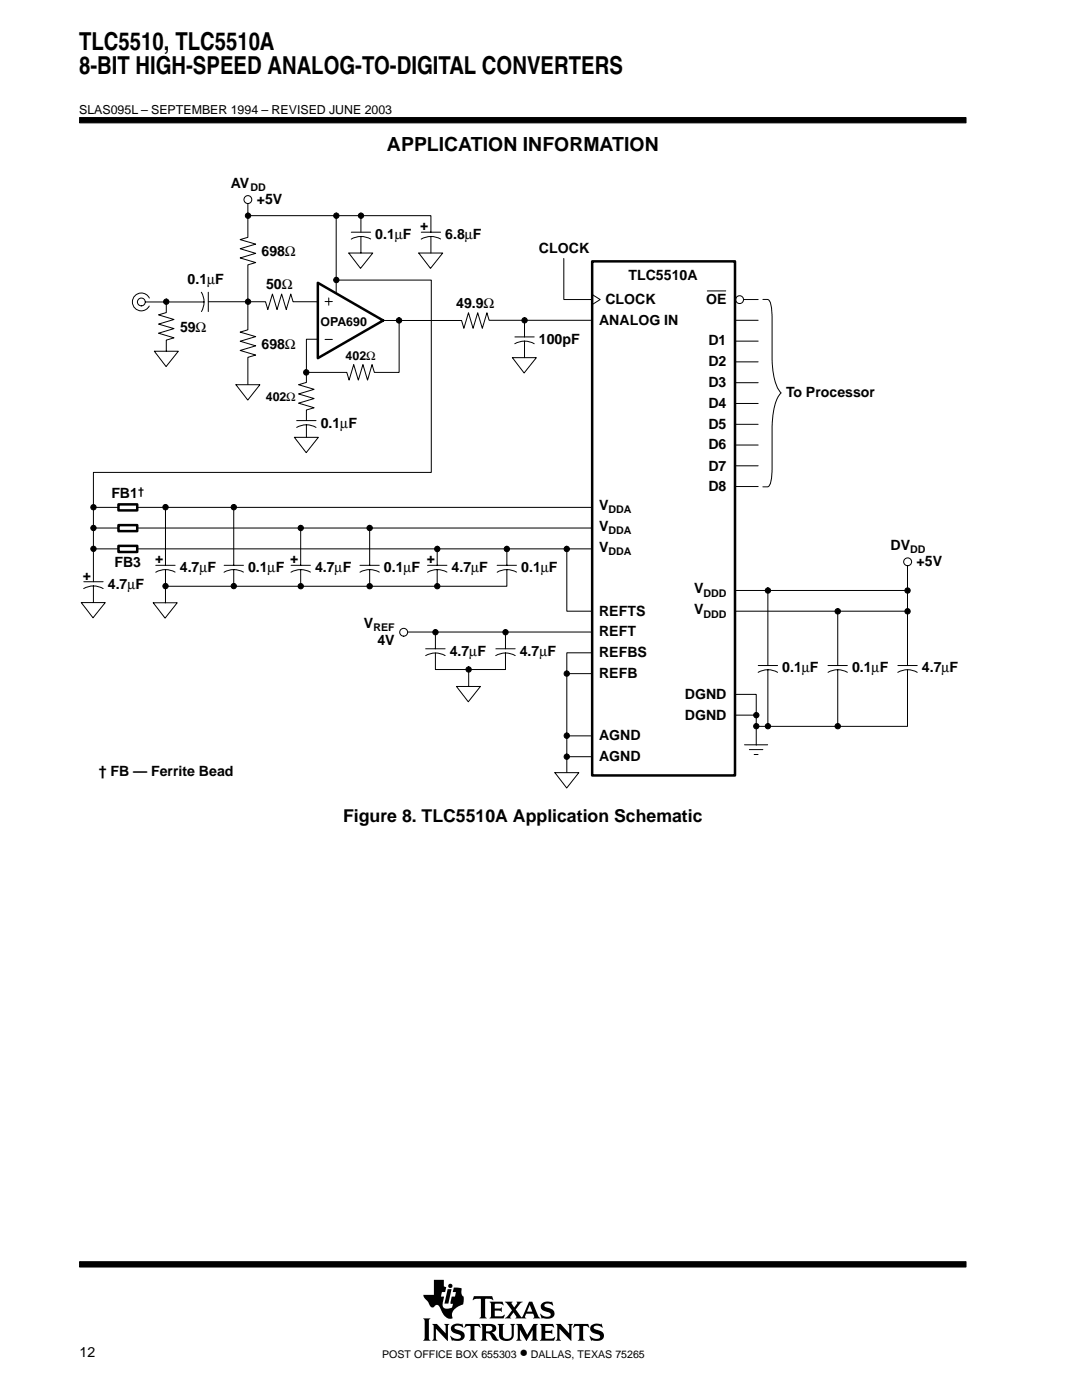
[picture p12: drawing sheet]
<svg xmlns="http://www.w3.org/2000/svg" width="216mm" height="279mm" viewBox="0 0 216 279" stroke-linecap="round" stroke-linejoin="round" font-family="sans-serif">
<g fill="#000" stroke="#000" stroke-width=".2">
<path d="M15.9 23.5h176.9v1h-176.9z" fill-rule="evenodd"/>
<path d="M15.9 251.8h176.9v1.1h-176.9z" fill-rule="evenodd"/>
</g>
<g fill="#000">
<path d="M89.3 257.3h.8l-.6 2.9h-.8z"/>
<path d="M84.4 263.1h1.5l-.3 .4v3.7l.3 .4h-1.5l.3-.6v-3.4z" fill-rule="evenodd"/>
<path d="M86.2 264.2h1l1.7 1.9v-1.5l-.3-.4h1.1l-.3 .4v3l-2.4-2.4v2l.3 .4h-1.1l.3-.6v-2.3z" fill-rule="evenodd"/>
<path d="M86.6 255.4h2v1.3l.4 .2-.2 1h-.6l-.2 .9h.6l-.2 1.1a1.11 1.11 0 0 0 .3 1.2l.6 .1 .9-.3 .2-.7-.5-.1 .2-1.3h.7l.2-.9h-.7l.3-1 1.5 .2v1l.1 .4 .3 .3v.9a.54 .54 0 0 1-.4 .7l-.4 .2a2.35 2.35 0 0 0-1.5 1.6v.4a.29 .29 0 0 1 .1 .3 .29 .29 0 0 1-.2 .3h-.1a2.21 2.21 0 0 1-2-1.9l-.1-.1a.68 .68 0 0 0-.5-.7 .68 .68 0 0 0-.8 .4 .88 .88 0 0 1-1.1-.9l-.8-.9-.2-.7h2.1z" fill-rule="evenodd"/>
<path d="M90.2 264.5a2.17 2.17 0 0 1 1.9-.2l.1-.1 .3 .8-.8-.4h-.7a.36 .36 0 0 0-.3 .4 .36 .36 0 0 0 .4 .3l.3 .1a1.19 1.19 0 0 1 1.3 1.5l-.1 .1a1.23 1.23 0 0 1-1.1 .6l-1.1-.1-.2 .1-.4-1h.1a1.37 1.37 0 0 0 2.1 .3 .6 .6 0 0 0-.8-.7 1.08 1.08 0 0 1-1-.5 1.08 1.08 0 0 1 0-1.1z" fill-rule="evenodd"/>
<path d="M92.9 264.2h2.8l.2 .8-.5-.4h-.6l-.1 .2v2.4l.3 .4h-1.4l.2-.3 .1-.3v-2.3l-.7-.1-.6 .4z" fill-rule="evenodd"/>
<path d="M94.6 258.7h3.6l.2 .8-.7-.3-.9 .1v3.4l.3 .4h-1.4l.3-.4v-3.4l-1-.1-.7 .3z" fill-rule="evenodd"/>
<path d="M95.9 264.2h2.1a.85 .85 0 0 1 1 .8 .85 .85 0 0 1-.9 .9l.4 .3 .7 1 .4 .2-.2 .1a1.11 1.11 0 0 1-1.4-.9l-.3-.4-.7-.1v1l.3 .5h-1.4l.3-.6v-2.3z" fill-rule="evenodd"/>
<path d="M97.7 259.8h2.6l.2 .7-.7-.3-1.1 .1v.8h1.1l.3-.2v.9l-.3-.2h-1.1v1l.1 .1h1.3l.5-.3h.1l-.2 .7h-2.8l.3-.5v-2.3z" fill-rule="evenodd"/>
<path d="M99.3 264.2h1.3l-.3 .4 .1 2.2 .2 .3 .8 .1a.73 .73 0 0 0 .7-.8v-1.8l-.3-.4h1l-.3 .4v1.9a1.56 1.56 0 0 1-1.3 1.2 1.56 1.56 0 0 1-1.5-.7l-.1-2.4z" fill-rule="evenodd"/>
<path d="M103 264.2h1.1l1.1 2.2 1.2-2.2h.9l-.3 .4v2.6l.4 .4h-1.4l.3-.4v-1.8l-1.3 2.2-1.3-2.2v1.7l.4 .5h-1.1l.3-.6v-2.3z" fill-rule="evenodd"/>
<path d="M100.7 259.8h1.6l-.2 .4 .5 .7 .6-.8-.1-.3h1.2l-.5 .3-.9 1.2 1 1.5a.22 .22 0 0 0 .3 .1 .22 .22 0 0 0 .1-.3l1.3-2.8h.6l1.2 2.9 .4 .4-1.4-.1a.24 .24 0 0 0 .2-.1 .24 .24 0 0 0 0-.3l-.2-.4h-1.4l-.3 .6 .3 .3h-2.2l.2-.3-.5-.9-.7 .9 .2 .3h-1.3l.5-.4 1-1.2z" fill-rule="evenodd"/>
<path d="M108.1 260.2l.1-.1a1.88 1.88 0 0 1 1.4-.3l.4 .1 .2-.2 .2 .8-1.1-.4a.44 .44 0 0 0-.7 .4 .44 .44 0 0 0 .6 .5 1.34 1.34 0 0 1 1.4 1.3 1.13 1.13 0 0 1-1.1 .9h-.8a.37 .37 0 0 0-.6 0l-.3-1h.1l.6 .5 .8 .1a.47 .47 0 0 0 .6-.5 .47 .47 0 0 0-.5-.4l-.2-.1a1.11 1.11 0 0 1-1.2-1.5z" fill-rule="evenodd"/>
<path d="M107.7 264.2h2.6l.2 .8-.6-.4-1.1 .1v.9h1l.4-.3v1l-.3-.3h-1.1v1.1h1.4l.5-.3-.2 .8h-2.8l.3-.6v-2.3z" fill-rule="evenodd"/>
<path d="M110.9 264.2h1l1.7 1.9v-1.5l-.3-.4h1l-.3 .4v3l-2.4-2.4v2l.3 .4h-1l.3-.4v-2.6z" fill-rule="evenodd"/>
<path d="M114.6 264.2h2.8l.2 .8-.5-.4h-.6l-.1 .2v2.4l.3 .4h-1.4l.3-.4v-2.4l-.1-.2h-.6l-.6 .4z" fill-rule="evenodd"/>
<path d="M118 264.5a2.12 2.12 0 0 1 1.9-.2l.1-.1 .3 .8-.8-.4h-.7a.35 .35 0 0 0-.3 .3 .35 .35 0 0 0 .2 .4l.5 .1a1.16 1.16 0 0 1 1.2 1.6 1.23 1.23 0 0 1-1.1 .6l-1.1-.1-.2 .1-.4-1 .9 .5 .7 .1a.47 .47 0 0 0 .6-.4 .47 .47 0 0 0-.6-.5 1.28 1.28 0 0 1-1.4-1.4z" fill-rule="evenodd"/>
<circle cx="89.9" cy="256.6" r=".43"/>
</g>
<g fill="#fff">
<path d="M105.7 260.4l.5 1.4h-1z"/>
<path d="M97 264.7l.6-.1a.56 .56 0 0 1 .7 .5 .56 .56 0 0 1-.7 .6h-.6z" fill-rule="evenodd"/>
</g>
<g fill="none" stroke="#000" stroke-width=".2">
<path d="M29.8 59.5a1.78 1.78 0 0 0-2.7-.6 1.78 1.78 0 0 0 0 2.7 1.78 1.78 0 0 0 2.7-.5M40.2 58.3a3.8 3.8 0 0 1 0 3.9M41.6 58.3v3.9M49.5 40.6v6.8l-1.6 .4 3.1 .9-3.1 .9 3.1 1-3.1 .9 3.1 .9-1.5 .5v12.9l-1.6 .5 3.1 .9-3.1 .9 3.1 .9-3.1 .9 3.1 1-1.5 .4v5.4M49.5 43h36.5v3.3M65.6 59.5v1.4M67.1 55.9h19v38.4h-67.5v21.8M67.1 43v15.4M69.6 50.5h4.8l-2.5 3.1zM70.1 46.3h3.9M72 43v3.3M72 47.2v3.3"/>
<path d="M74 47.7a3.9 3.9 0 0 0-3.9 0M83.6 50.5h4.7l-2.4 3.1zM84.1 46.3h3.8M86 47.2v3.3M87.9 47.7a3.9 3.9 0 0 0-3.9 0M112.5 51.6v8.2h5.6M118.3 58.8l1.5 1-1.5 .9M141.1 58.1h3.7M148.4 59.8h2.9M29 60.3h11.7M30.8 70.1h4.8l-2.5 3.1zM33.2 60.3v2.1l-1.6 .4 3.1 1-3.1 .9 3.1 .9-3.1 .9 3.1 .9-1.5 .5v2.1"/>
<path d="M41.6 60.2h11.4l.4 1.6 1-3.1 .9 3.1 .9-3.1 .9 3.1 .9-3.1 .5 1.5h4.8M47.1 76.8h4.8l-2.5 3zM63.4 67.7h-2.3v8.6l-1.5 .5 3.1 .9-3.1 .9 3.1 .9-3.1 1 3.1 .9-1.6 .4v2.1M64.9 60.2h1.4M64.9 67.7h1.4M79.6 64v10.3h-4.9l-.5-1.5-.9 3.1-.9-3.1-.9 3.1-.9-3.1-.9 3.1-.5-1.6h-8M102.2 71.4h4.8l-2.4 3zM102.7 68.6a3.9 3.9 0 0 1 3.9 0M102.7 67.2h3.9M104.7 63.9v3.3M104.7 68.1v3.3M118.2 63.9h-20.6l-.4-1.5-1 3.1-.9-3.1-.9 3.1-.9-3.1-.9 3.1-.5-1.5h-15.7"/>
<path d="M146.7 63.9h4.6M146.7 68.1h4.6M146.7 72.2h4.6M146.7 76.4h4.6M58.7 87.3h4.8l-2.4 3zM59.2 85.3a3.8 3.8 0 0 1 3.9 0M59.2 83.9h3.9M61.1 84.8v2.5M146.7 80.5h4.6M146.7 84.7h4.6M146.7 88.8h4.6M146.7 93h4.6"/>
<path d="M146.7 97.1h4.6M16.7 117.5a3.9 3.9 0 0 1 3.9 0M16.7 116.1h3.9M18.6 116.9v3.3M27.2 101.3h91M31.1 112.8h3.8M33 101.3v11.5M33 113.7v6.6M34.9 114.2a3.9 3.9 0 0 0-3.8 0M44.7 112.8h3.9M46.6 101.3v11.5M46.6 113.7v3.3"/>
<path d="M48.6 114.2a3.9 3.9 0 0 0-3.9 0M58.1 112.8h3.8M60 105.4v7.4M60 113.7v3.3M61.9 114.2a3.9 3.9 0 0 0-3.8 0M71.8 112.8h3.9M73.8 105.4v7.4M73.8 113.7v3.3M75.7 114.2a3.9 3.9 0 0 0-3.9 0M85.3 112.8h3.9M87.2 109.6v3.2M87.2 113.7v3.3"/>
<path d="M89.2 114.2a3.9 3.9 0 0 0-3.9 0M99.2 112.8h3.9M101.1 113.7v3.3h-67.7M101.1 109.6v3.2M103.1 114.2a3.9 3.9 0 0 0-3.9 0M113.1 109.4v12.6h5.1M146.7 117.8h34.2M153.2 117.8v15M181.1 112.9v19.9M16.2 120.3h4.8l-2.4 3zM30.6 120.3h4.8l-2.5 3.1zM81.3 126.1h36.9"/>
<path d="M84.9 130.8a3.9 3.9 0 0 1 3.9 0M84.9 129.5h3.9M86.9 130.3v3.3h14v-3.3M86.9 126.2v3.3M91.1 137h4.8l-2.5 3.1zM93.5 133.7v3.3M98.9 130.8a3.9 3.9 0 0 1 3.9 0M98.9 129.5h3.9M100.9 126.2v3.3M113.1 134.4h5.1M118.2 130.3h-5.1v23.8M146.7 138.6h4.2v10.1"/>
<path d="M146.7 122h34.2M151.3 134.2a3.9 3.9 0 0 1 3.9 0M151.3 132.8h3.9M153.2 133.6v11.3M165.2 134.2a3.8 3.8 0 0 1 3.9 0M165.2 132.8h3.9M167.2 122v10.8M167.2 133.6v11.3M179.1 134.2a3.9 3.9 0 0 1 3.9 0M179.2 132.8h3.8M181.1 133.6v11.4h-30.2M110.7 154.2h4.8l-2.4 3.1z"/>
<path d="M113.1 146.9h5.1M113.1 151h5.1M146.7 142.7h4.2M148.6 148.6h4.6M149.5 149.6h2.7M150.5 150.6h.8"/>
<circle cx="49.5" cy="39.8" r=".79"/>
<circle cx="147.6" cy="59.8" r=".78"/>
<circle cx="28.2" cy="60.3" r=".78"/>
<circle cx="181.1" cy="112.1" r=".78"/>
</g>
<path d="M63.4 56.4l13.1 7.6-13.1 7.5zM118.2 52.2h28.5v102.6h-28.5z" fill="none" stroke="#000" stroke-width=".5"/>
<g fill="#000" stroke="#000" stroke-width=".2">
<circle cx="49.5" cy="43" r=".53"/>
<circle cx="67.1" cy="43" r=".53"/>
<circle cx="67.1" cy="55.9" r=".54"/>
<circle cx="72" cy="43" r=".53"/>
<circle cx="33.2" cy="60.2" r=".53"/>
<circle cx="49.5" cy="60.2" r=".53"/>
<circle cx="61.1" cy="74.3" r=".54"/>
<circle cx="79.6" cy="64" r=".54"/>
<circle cx="104.7" cy="63.9" r=".53"/>
<circle cx="33" cy="117" r=".53"/>
<circle cx="33" cy="101.2" r=".54"/>
<circle cx="46.6" cy="101.2" r=".54"/>
<circle cx="46.6" cy="117" r=".53"/>
<circle cx="60" cy="105.4" r=".53"/>
<circle cx="60" cy="117" r=".53"/>
<circle cx="73.8" cy="105.4" r=".53"/>
<circle cx="73.8" cy="117" r=".54"/>
<circle cx="87.3" cy="117" r=".53"/>
<circle cx="87.3" cy="109.6" r=".54"/>
<circle cx="101.1" cy="109.6" r=".54"/>
<circle cx="113.1" cy="109.6" r=".54"/>
<circle cx="153.2" cy="117.9" r=".53"/>
<circle cx="181.1" cy="117.9" r=".53"/>
<circle cx="86.9" cy="126.2" r=".53"/>
<circle cx="93.5" cy="133.6" r=".53"/>
<circle cx="100.9" cy="126.2" r=".53"/>
<circle cx="113.1" cy="134.4" r=".53"/>
<circle cx="167.2" cy="122" r=".54"/>
<circle cx="181.1" cy="122" r=".54"/>
<circle cx="113.1" cy="151" r=".53"/>
<circle cx="113.1" cy="146.8" r=".54"/>
<circle cx="153.2" cy="144.9" r=".53"/>
<circle cx="167.2" cy="144.9" r=".54"/>
</g>
<path d="M23.6 100.7h3.8v1.2h-3.8z" fill-rule="evenodd" fill="#fff"/>
<path d="M23.6 100.7h3.8v1.2h-3.8z" fill="none" stroke="#000" stroke-width=".5"/>
<path d="M18.7 101.3h4.8M27.2 105.4h91" fill="none" stroke="#000" stroke-width=".2"/>
<circle cx="18.7" cy="101.2" r=".53" fill="#000" stroke="#000" stroke-width=".2"/>
<path d="M23.6 104.8h3.8v1.2h-3.8z" fill-rule="evenodd" fill="#fff"/>
<path d="M23.6 104.8h3.8v1.2h-3.8z" fill="none" stroke="#000" stroke-width=".5"/>
<path d="M18.7 105.4h4.8M27.2 109.5h91" fill="none" stroke="#000" stroke-width=".2"/>
<circle cx="18.7" cy="105.4" r=".53" fill="#000" stroke="#000" stroke-width=".2"/>
<path d="M23.6 108.9h3.8v1.3h-3.8z" fill-rule="evenodd" fill="#fff"/>
<path d="M23.6 108.9h3.8v1.3h-3.8z" fill="none" stroke="#000" stroke-width=".5"/>
<g fill="none" stroke="#000" stroke-width=".2">
<path d="M152.2 59.8h.9a1.44 1.44 0 0 1 .8 1.4l.2 2.5v8a10.5 10.5 0 0 0 1.6 6.5l.1 .2a7 7 0 0 0-1.5 4l-.2 2.8-.1 9.7a3.6 3.6 0 0 1-.6 2.2l-1.2 .1M18.7 109.5h4.8"/>
<circle cx="80.6" cy="126.2" r=".78"/>
</g>
<g fill="#000" stroke="#000" stroke-width=".2">
<circle cx="18.7" cy="109.5" r=".53"/>
<circle cx="150.9" cy="144.9" r=".53"/>
<circle cx="150.9" cy="142.7" r=".53"/>
</g>
<g font-size="4.9">
<text x="15.8" y="9.9">TLC5510, TLC5510A</text>
<text x="15.8" y="14.8">8-BIT HIGH-SPEED ANALOG-TO-DIGITAL CONVERTERS</text>
</g>
<text font-size="3.9" x="77.2" y="30.2">APPLICATION INFORMATION</text>
<g font-size="3.5">
<text x="68.5" y="164">Figure 8. TLC5510A Application Schematic</text>
<text x="103.7" y="271">•</text>
</g>
<g font-size="2.8">
<text x="46" y="37.4">AV</text>
<text x="51.2" y="40.7">+5V</text>
<text x="74.9" y="47.7">0.1µF</text>
<text x="83.9" y="46">+</text>
<text x="88.9" y="47.7">6.8µF</text>
<text x="52.2" y="51">698Ω</text>
<text x="107.5" y="50.5">CLOCK</text>
<text x="37.4" y="56.7">0.1µF</text>
<text x="53.1" y="57.7">50Ω</text>
<text x="125.4" y="56">TLC5510A</text>
<text x="91" y="61.5">49.9Ω</text>
<text x="119.5" y="64.8">ANALOG IN</text>
<text x="120.8" y="60.7">CLOCK</text>
<text x="140.9" y="60.7">OE</text>
<text x="35.9" y="66.2">59Ω</text>
<text x="52.2" y="69.6">698Ω</text>
<text x="107.5" y="68.7">100pF</text>
<text x="141.4" y="68.9">D1</text>
<text x="141.4" y="73.1">D2</text>
<text x="141.4" y="77.2">D3</text>
<text x="141.4" y="81.4">D4</text>
<text x="156.8" y="79.3">To Processor</text>
<text x="64" y="85.3">0.1µF</text>
<text x="141.4" y="85.5">D5</text>
<text x="141.4" y="89.7">D6</text>
<text x="141.4" y="93.9">D7</text>
<text x="22.2" y="99.5">FB1</text>
<text x="119.5" y="101.8">V</text>
<text x="141.4" y="98">D8</text>
<text x="119.5" y="105.9">V</text>
<text x="22.8" y="113.1">FB3</text>
<text x="30.9" y="112.4">+</text>
<text x="57.9" y="112.4">+</text>
<text x="85.2" y="112.4">+</text>
<text x="119.5" y="110.1">V</text>
<text x="177.7" y="109.7">DV</text>
<text x="182.9" y="113">+5V</text>
<text x="16.5" y="115.7">+</text>
<text x="21.5" y="117.5">4.7µF</text>
<text x="35.9" y="114.2">4.7µF</text>
<text x="49.5" y="114.2">0.1µF</text>
<text x="62.9" y="114.2">4.7µF</text>
<text x="76.6" y="114.2">0.1µF</text>
<text x="90.1" y="114.2">4.7µF</text>
<text x="104" y="114.2">0.1µF</text>
<text x="138.5" y="118.4">V</text>
<text x="72.6" y="125.2">V</text>
<text x="119.5" y="122.8">REFTS</text>
<text x="138.5" y="122.6">V</text>
<text x="75.3" y="128.8">4V</text>
<text x="89.7" y="130.9">4.7µF</text>
<text x="103.7" y="130.9">4.7µF</text>
<text x="119.5" y="127">REFT</text>
<text x="119.5" y="131.2">REFBS</text>
<text x="119.5" y="135.3">REFB</text>
<text x="156.1" y="134.2">0.1µF</text>
<text x="170" y="134.2">0.1µF</text>
<text x="184" y="134.2">4.7µF</text>
<text x="136.7" y="139.4">DGND</text>
<text x="136.7" y="143.6">DGND</text>
<text x="119.5" y="147.8">AGND</text>
<text x="19.7" y="154.8">† FB — Ferrite Bead</text>
<text x="119.5" y="151.9">AGND</text>
<text x="15.9" y="270.8">12</text>
</g>
<g font-size="2.5">
<text x="15.8" y="22.7">SLAS095L – SEPTEMBER 1994 – REVISED JUNE 2003</text>
<text x="63.9" y="65.1">OPA690</text>
<text x="69" y="71.8">402Ω</text>
<text x="53" y="80">402Ω</text>
</g>
<g font-size="2.1">
<text x="50" y="38.1">DD</text>
<text x="27.6" y="98.8">†</text>
<text x="121.4" y="102.5">DDA</text>
<text x="121.4" y="106.6">DDA</text>
<text x="121.4" y="110.8">DDA</text>
<text x="181.6" y="110.4">DD</text>
<text x="140.4" y="119.1">DDD</text>
<text x="74.5" y="126">REF</text>
<text x="140.4" y="123.3">DDD</text>
<text x="76.3" y="271">POST OFFICE BOX 655303</text>
<text x="105.9" y="271">DALLAS, TEXAS 75265</text>
</g>
</svg>
